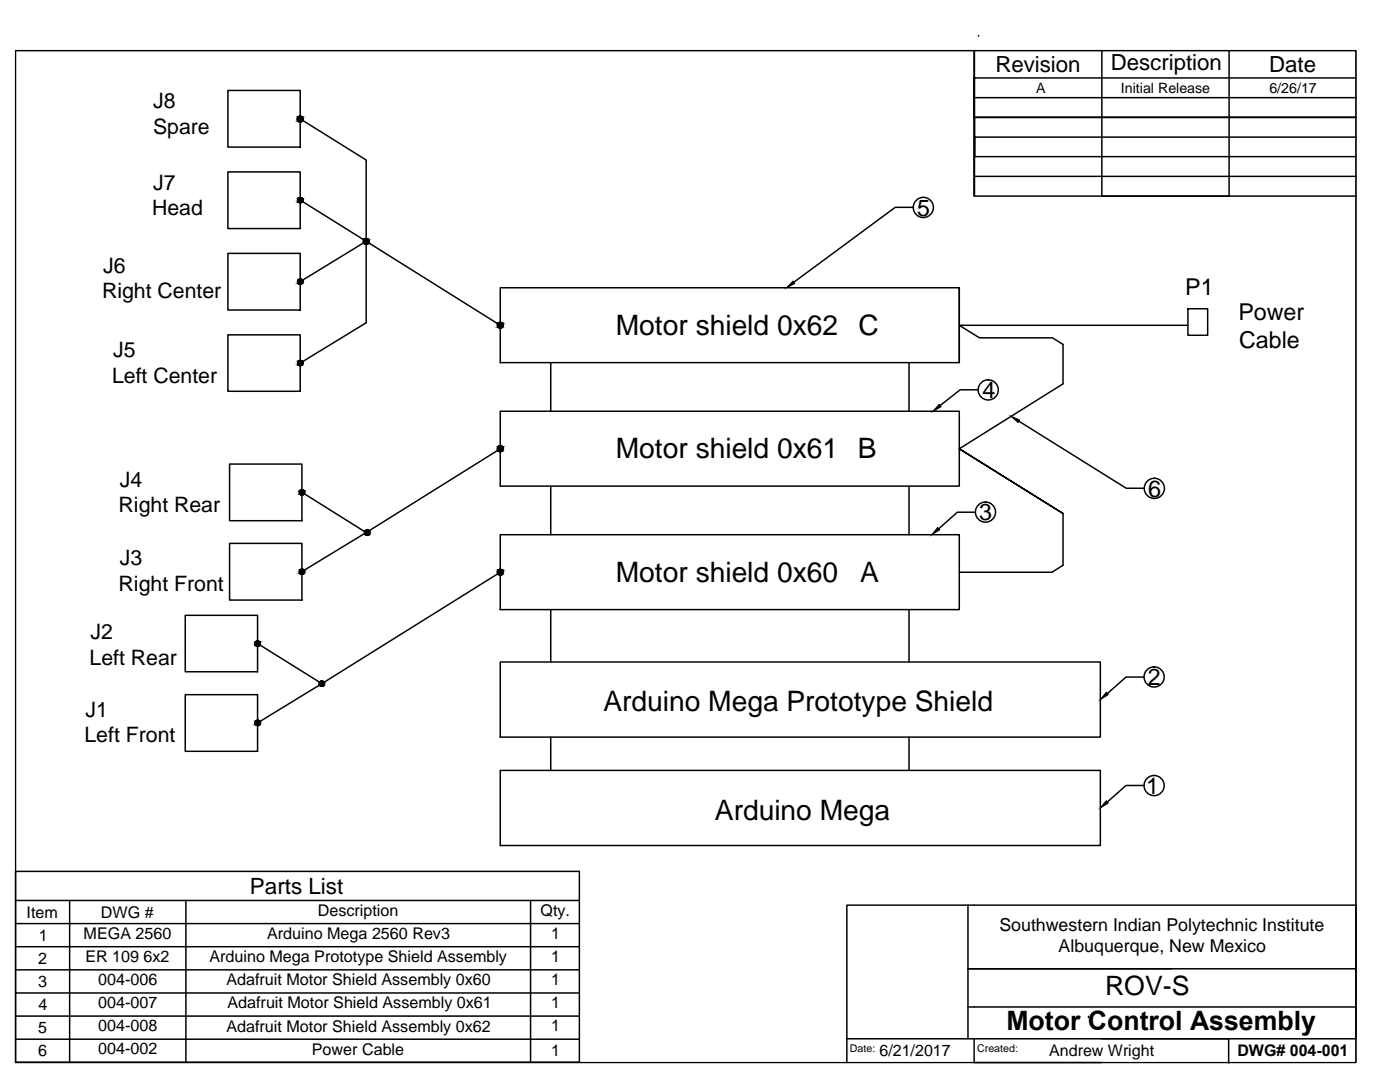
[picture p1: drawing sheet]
<svg xmlns="http://www.w3.org/2000/svg" width="279mm" height="216mm" viewBox="0 0 279 216" stroke-linecap="round" stroke-linejoin="round" font-family="sans-serif">
<!-- layer: Border A -->
<g fill="none" stroke="#000" stroke-width=".3">
<path d="M45.5 18h14.4v11.4h-14.4zM194.5 19.5h76.1M195.3 7.1v.1M219.9 10.1v29h25.4v-29M270.6 15.6h-76.1v7.8v-13.3v29v-15.7M45.5 34.3h14.4v11.3h-14.4zM59.9 23.7l13.2 8.2v32.5l-13.2 8M59.9 39.9l13.2 8.2-13.2 8.1M194.5 35.2h76.1M194.5 23.4v7.9v-3.9h76.1M219.8 23.4h50.8h-76.1h25.4M270.6 31.3h-76.1v7.8h76.1"/>
<path d="M45.5 50.6h14.4v11.3h-14.4zM73.1 48.1l26.7 16.8M99.8 57.4h91.6v15h-91.6zM182.3 41.4h-3.6l-20.3 14.9M191.4 57.4v15M45.5 66.8h14.4v11.3h-14.4zM109.9 72.4v9.7M181.4 72.4v9.7M195.3 77.8h-3.7l-4 3.1M237.1 61.6h3.9v5.3h-3.9zM237.1 64.9h-45.7l4.1 2.5h14.5l2.1 1.3v7.9l-20.7 12.9M45.8 92.6h14.5v11.3h-14.5z"/>
<path d="M60.3 98.2l13.1 8.3M99.8 82.1h91.6v14.9h-91.6zM99.8 89.5l-26.7 16.8M109.9 97v9.7M181.4 97v9.7M203.3 84l21.5 13.4h3.6M45.8 108.4h14.5v11.3h-14.5zM73.4 106.1l-13.1 8M99.8 106.7h91.6v14.9h-91.6zM99.8 114.2l-35.6 22.2M194.7 102.2h-3.6l-3.8 3.3M212.1 102.5l-20.7-13 20.7 13"/>
<path d="M212.1 102.5v10.3l-2.2 1.4h-18.5M37 138.6h14.4v11.3h-14.4zM37 122.8h14.4v11.2h-14.4zM51.4 128.4l13.2 8.2M64.6 136.2l-13.2 8M99.8 132.1h119.8v15h-119.8zM109.9 121.6v10.5M181.4 121.6v10.5M228.3 135.1h-3.6l-3.7 3.3M99.8 153.7h119.8v15h-119.8zM109.9 147.1v6.6M181.4 147.1v6.6"/>
<path d="M228.3 156.7h-3.6l-3.7 3.3M3.1 173.9h112.5v38h-112.5zM3.1 179.7h112.5M13.9 179.7v32.2M37.1 179.7v32.2M105.9 179.7v32.2M3.1 184.3h112.5M3.1 188.9h112.5M3.1 193.5h112.5M3.1 198.1h112.5M193.2 193.3h40.6M193.2 180.6v26.7"/>
<path d="M194.4 193.3h76.2v7.6h-77.4M270.6 193.3v-12.7h-101.6v31.4M3.1 202.7h112.5M3.1 207.4h112.5M194.4 207.3v4.7h25.4M217.2 203h.1M219.8 207.3h25.4v4.8M270.6 200.9v6.4h-101.6"/>
<circle cx="184.3" cy="41.4" r="2.01"/>
<circle cx="197.2" cy="77.8" r="2.01"/>
<circle cx="230.4" cy="97.4" r="2.01"/>
<circle cx="196.7" cy="102.2" r="2.01"/>
<circle cx="230.3" cy="135.1" r="2.01"/>
<circle cx="230.3" cy="156.8" r="2.01"/>
</g>
<g fill="#000" stroke="#000" stroke-width=".2">
<path d="M158.3 56.1l.3 .5-1.6 .8zM187.4 80.7l.4 .5-1.6 .9zM201.8 83.1l1.7 .7-.3 .5zM187.1 105.3l.4 .4-1.5 1zM220.8 138.1l.4 .5-1.6 1zM220.8 159.8l.4 .4-1.6 1z"/>
<path d="M59.8 23.1l.3 .1zM59.7 23.2h.4z"/>
<path d="M59.9 39.4h.2zM59.8 39.4h.3z"/>
<path d="M59.7 23.2h.5zM59.6 23.2h.6z"/>
<path d="M59.7 24.4h.4zM59.7 24.4h.3z"/>
<path d="M59.8 39.4l.4 .1zM59.7 39.5h.5z"/>
<path d="M59.6 23.2l.7 .1zM59.5 23.3h.8z"/>
<path d="M59.6 24.3h.6zM59.6 24.3l.5 .1z"/>
<path d="M59.7 39.5h.6zM59.6 39.5h.7z"/>
<path d="M59.6 39.5l.7 .1zM59.6 39.5l.7 .1z"/>
<path d="M59.5 23.3h.9zM59.5 23.3h.9h-.9z"/>
<path d="M59.5 24.2h.8zM59.5 24.2l.7 .1z"/>
<path d="M59.5 39.6h.9zM59.5 39.6h.9z"/>
<path d="M59.5 23.3l.9 .1zM59.5 23.3l.9 .1h-1z"/>
<path d="M59.5 24.1h.9zM59.5 24.1l.8 .1z"/>
<path d="M59.4 23.4l1.1 .1zM59.4 23.4l1.1 .1z"/>
<path d="M59.4 24.1h1zM59.4 24.1h1z"/>
<path d="M59.5 39.6l1 .2-.1-.2zM59.5 39.6l1 .2h-1.1z"/>
<path d="M59.3 23.5l1.2 .1v-.1zM59.3 23.5l1.2 .1h-1.2z"/>
<path d="M59.3 24h1.2zM59.3 24l1.1 .1z"/>
<path d="M59.4 39.8h1.1zM59.4 39.8h1.1z"/>
<path d="M59.3 23.6l1.2 .2v-.2zM59.3 23.6l1.2 .2h-1.2z"/>
<path d="M59.3 23.8h1.2zM59.3 23.8h1.2z"/>
<path d="M59.3 23.8l1.2 .2v-.2zM59.3 23.8l1.2 .2h-1.2z"/>
<path d="M59.4 39.8l1.1 .1zM59.4 39.8l1.1 .1z"/>
<path d="M59.4 39.9l1.1 .2v-.2zM59.4 39.9l1.1 .2h-1.1z"/>
<path d="M59.9 55.6h.2zM59.8 55.6h.3z"/>
<path d="M59.8 40.5h.3zM59.8 40.5h.2z"/>
<path d="M59.8 55.6l.4 .1zM59.7 55.7h.5z"/>
<path d="M59.8 56.7h.3zM59.8 56.7h.2z"/>
<path d="M59.7 40.4h.5zM59.7 40.4l.4 .1z"/>
<path d="M59.7 55.7l.6 .1zM59.6 55.8h.7z"/>
<path d="M59.7 56.7h.5zM59.7 56.7h.4z"/>
<path d="M59.6 40.4h.7zM59.6 40.4h.6z"/>
<path d="M59.6 55.8h.7zM59.6 55.8h.7z"/>
<path d="M59.6 56.7h.7zM59.6 56.7h.6z"/>
<path d="M59.5 40.3h.8zM59.5 40.3l.8 .1z"/>
<path d="M59.5 55.8l.9 .1zM59.5 55.8l.9 .1h-.9z"/>
<path d="M59.5 56.6h.8zM59.5 56.6l.8 .1z"/>
<path d="M59.5 40.2h.9zM59.5 40.2l.8 .1z"/>
<path d="M59.5 55.9l1 .1zM59.5 55.9l1 .1z"/>
<path d="M59.5 56.5h.9zM59.5 56.5l.8 .1z"/>
<path d="M59.4 40.1h1.1zM59.4 40.1l1 .1z"/>
<path d="M59.4 56l1.1 .1v-.1zM59.4 56l1.1 .1h-1.1z"/>
<path d="M59.4 56.4h1.1zM59.4 56.4l1 .1z"/>
<path d="M59.4 40.1h1.1zM59.4 40.1h1.1z"/>
<path d="M59.4 56.1l1.1 .1zM59.4 56.1l1.1 .1z"/>
<path d="M59.4 56.2l1.1 .1v-.1zM59.4 56.2l1.1 .1h-1.1z"/>
<path d="M59.4 56.3h1.1zM59.4 56.3l1.1 .1z"/>
<path d="M73 47.6h.3zM72.9 47.6h.4z"/>
<path d="M72.9 47.6h.5zM72.8 47.6h.6z"/>
<path d="M72.9 48.7h.4zM72.9 48.7l.2 .1z"/>
<path d="M72.8 47.6l.7 .1zM72.7 47.7h.8z"/>
<path d="M72.8 48.7h.6zM72.8 48.7h.5z"/>
<path d="M72.7 47.7l.8 .1zM72.7 47.7l.8 .1h-.9z"/>
<path d="M72.7 48.7h.8zM72.7 48.7h.7z"/>
<path d="M72.6 47.8l1 .1zM72.6 47.8l1 .1z"/>
<path d="M72.6 48.6h.9zM72.6 48.6l.9 .1z"/>
<path d="M72.6 47.9h1.1zM72.6 47.9h1.1z"/>
<path d="M72.6 48.5h1zM72.6 48.5l.9 .1z"/>
<path d="M72.5 47.9l1.2 .2v-.2zM72.5 47.9l1.2 .2h-1.2z"/>
<path d="M72.5 48.1h1.2zM72.5 48.1h1.2z"/>
<path d="M72.5 48.3l1.2 .1v-.1zM72.5 48.3l1.2 .1h-1.2z"/>
<path d="M72.5 48.4h1.2zM72.5 48.4l1.1 .1z"/>
<path d="M72.5 48.1l1.2 .2v-.2zM72.5 48.1l1.2 .2h-1.2z"/>
<path d="M59.9 71.9h.2zM59.8 71.9h.3z"/>
<path d="M59.8 71.9h.4zM59.7 71.9h.5z"/>
<path d="M59.8 73h.3zM59.8 73h.2z"/>
<path d="M59.7 71.9l.6 .1zM59.6 72h.7z"/>
<path d="M59.7 73h.5zM59.7 73h.4z"/>
<path d="M59.6 72l.7 .1zM59.6 72l.7 .1z"/>
<path d="M59.6 72.9h.7zM59.6 72.9l.6 .1z"/>
<path d="M59.5 72.1l.9 .1zM59.5 72.2h.9z"/>
<path d="M59.5 72.8h.8zM59.5 72.8l.8 .1z"/>
<path d="M59.5 72.2h1zM59.5 72.2h1z"/>
<path d="M59.5 72.7h.9zM59.5 72.7l.8 .1z"/>
<path d="M59.4 72.2l1.1 .2v-.2zM59.4 72.2l1.1 .2h-1.1z"/>
<path d="M59.4 72.7h1.1zM59.4 72.7h1z"/>
<path d="M59.4 72.4h1.1zM59.4 72.4h1.1z"/>
<path d="M59.4 72.4l1.1 .1zM59.4 72.4l1.1 .1z"/>
<path d="M59.4 72.5l1.1 .2v-.2zM59.4 72.5l1.1 .2h-1.1z"/>
<path d="M99.8 64.3h.2zM99.7 64.3h.3z"/>
<path d="M99.7 64.3l.4 .1zM99.6 64.4h.5z"/>
<path d="M99.7 65.5h.3zM99.7 65.5h.2z"/>
<path d="M99.6 64.4h.6zM99.5 64.4h.7z"/>
<path d="M99.6 65.4h.5zM99.6 65.4l.4 .1z"/>
<path d="M99.5 64.4l.8 .1zM99.5 64.4l.8 .1h-.9z"/>
<path d="M99.5 65.4h.7zM99.5 65.4h.6z"/>
<path d="M99.4 64.5l.9 .1zM99.4 64.5l.9 .1z"/>
<path d="M99.4 65.3h.9zM99.4 65.3l.8 .1z"/>
<path d="M99.3 64.6l1.1 .1zM99.3 64.6l1.1 .1z"/>
<path d="M99.3 65.2h1zM99.3 65.2l1 .1z"/>
<path d="M99.3 64.7l1.1 .1v-.1zM99.3 64.7l1.1 .1h-1.2z"/>
<path d="M99.2 64.8l1.3 .1-.1-.1zM99.2 64.8l1.3 .1h-1.3z"/>
<path d="M99.2 65l1.2 .1v-.1zM99.2 65l1.2 .1h-1.1z"/>
<path d="M99.3 65.1h1.1zM99.3 65.1l1 .1z"/>
<path d="M99.2 64.9h1.3zM99.2 64.9l1.2 .1z"/>
<path d="M60.2 97.7h.2zM60.1 97.7h.3z"/>
<path d="M60.1 97.7l.4 .1zM60 97.8h.5z"/>
<path d="M60.1 98.8h.3zM60.1 98.8h.2z"/>
<path d="M60 97.8h.6zM59.9 97.8h.7z"/>
<path d="M60 98.7h.5zM60 98.7l.4 .1z"/>
<path d="M59.9 97.8l.8 .1zM59.9 97.8l.8 .1z"/>
<path d="M59.9 98.7h.7zM59.9 98.7h.6z"/>
<path d="M59.9 97.9h.9zM59.8 97.9h1z"/>
<path d="M59.9 98.6h.8zM59.9 98.6l.7 .1z"/>
<path d="M59.8 97.9l1 .2v-.2zM59.8 97.9l1 .2h-1.1z"/>
<path d="M59.8 98.5h1zM59.8 98.5l.9 .1z"/>
<path d="M59.7 98.1h1.1zM59.7 98.1h1.1z"/>
<path d="M59.7 98.1l1.1 .1zM59.7 98.1l1.1 .1z"/>
<path d="M59.7 98.4h1.1zM59.7 98.4h1.1z"/>
<path d="M59.7 98.4h1.1zM59.7 98.4l1.1 .1z"/>
<path d="M59.7 98.2l1.1 .2v-.2zM59.7 98.2l1.1 .2h-1.1z"/>
<path d="M99.8 88.9l.2 .1zM99.7 89h.3z"/>
<path d="M99.7 89h.4zM99.6 89h.5z"/>
<path d="M99.7 90.1h.3zM99.7 90.1h.2z"/>
<path d="M99.6 89h.6zM99.5 89h.7z"/>
<path d="M99.6 90.1h.5zM99.6 90.1h.4z"/>
<path d="M99.5 89l.8 .1zM99.5 89l.8 .1h-.9z"/>
<path d="M99.5 90h.7zM99.5 90l.6 .1z"/>
<path d="M99.4 89.1l.9 .1zM99.4 89.1l.9 .1z"/>
<path d="M99.4 89.9h.9zM99.4 89.9l.8 .1z"/>
<path d="M99.3 89.2l1.1 .1zM99.3 89.2l1.1 .1z"/>
<path d="M99.3 89.8h1zM99.3 89.8l1 .1z"/>
<path d="M99.3 89.3l1.1 .1v-.1zM99.3 89.3l1.1 .1h-1.2z"/>
<path d="M99.2 89.4l1.3 .1-.1-.1zM99.2 89.4l1.3 .1h-1.3z"/>
<path d="M99.2 89.6l1.2 .2v-.2zM99.2 89.6l1.2 .2h-1.1z"/>
<path d="M99.3 89.8h1.1zM99.3 89.8h1z"/>
<path d="M99.2 89.5h1.3zM99.2 89.5l1.2 .1z"/>
<path d="M60.2 113.5l.2 .1zM60.1 113.6h.3z"/>
<path d="M60.1 113.6h.4zM60 113.6h.5z"/>
<path d="M60.1 114.6h.3zM60.1 114.6l.2 .1z"/>
<path d="M60 113.6h.6zM59.9 113.6h.7z"/>
<path d="M60 114.6h.5zM60 114.6h.4z"/>
<path d="M59.9 113.6l.8 .1zM59.9 113.6l.8 .1z"/>
<path d="M59.9 114.5h.7zM59.9 114.5l.6 .1z"/>
<path d="M59.9 113.7l.9 .1zM59.9 113.7l.9 .1h-1z"/>
<path d="M59.9 114.4h.8zM59.9 114.4l.7 .1z"/>
<path d="M59.8 113.8l1 .1zM59.8 113.8l1 .1z"/>
<path d="M59.8 114.4h1zM59.8 114.4h.9z"/>
<path d="M59.7 113.9l1.1 .1zM59.7 113.9l1.1 .1z"/>
<path d="M59.7 114l1.1 .1zM59.7 114l1.1 .1z"/>
<path d="M59.7 114.2l1.1 .1zM59.7 114.2l1.1 .1z"/>
<path d="M59.7 114.3h1.1zM59.7 114.3l1.1 .1z"/>
<path d="M59.7 114.1l1.1 .1v-.1zM59.7 114.1l1.1 .1h-1.1z"/>
<path d="M73.3 105.7l.2 .1zM73.1 105.8h.4z"/>
<path d="M73.1 105.8h.4zM73 105.8h.5z"/>
<path d="M73.1 106.8h.4zM73.1 106.8l.2 .1z"/>
<path d="M73 105.8h.6zM73 105.8h.6z"/>
<path d="M73 106.8h.5zM73 106.8h.5z"/>
<path d="M73 105.8l.7 .1zM72.9 105.9h.8z"/>
<path d="M73 106.7h.6zM73 106.7l.5 .1z"/>
<path d="M72.9 105.9l.9 .1zM72.9 105.9l.9 .1z"/>
<path d="M72.9 106.7h.8zM72.9 106.7h.7z"/>
<path d="M72.8 106l1 .1v-.1zM72.8 106l1 .1h-1z"/>
<path d="M72.8 106.6h1zM72.8 106.6l.9 .1z"/>
<path d="M72.8 106.1l1 .1zM72.8 106.1l1 .1z"/>
<path d="M72.8 106.5h1zM72.8 106.5l1 .1z"/>
<path d="M72.7 106.2l1.1 .1zM72.7 106.2l1.1 .1z"/>
<path d="M72.7 106.3l1.1 .1v-.1zM72.7 106.3l1.1 .1h-1.1z"/>
<path d="M72.7 106.4h1.1zM72.7 106.4l1.1 .1z"/>
<path d="M99.8 113.6h.2zM99.7 113.6h.3z"/>
<path d="M99.7 113.6h.4zM99.6 113.6h.5z"/>
<path d="M99.7 114.8h.3zM99.7 114.8h.2z"/>
<path d="M99.6 113.6l.6 .1zM99.5 113.7h.7z"/>
<path d="M99.6 114.7h.5zM99.6 114.7l.4 .1z"/>
<path d="M99.5 113.7l.8 .1zM99.5 113.7l.8 .1h-.9z"/>
<path d="M99.5 114.7h.7zM99.5 114.7h.6z"/>
<path d="M99.4 113.8h.9zM99.4 113.8h.9z"/>
<path d="M99.4 114.6h.9zM99.4 114.6l.8 .1z"/>
<path d="M99.3 113.8l1.1 .1zM99.3 113.8l1.1 .1z"/>
<path d="M99.3 114.5h1zM99.3 114.5l1 .1z"/>
<path d="M99.3 113.9l1.1 .2v-.2zM99.3 113.9l1.1 .2h-1.2z"/>
<path d="M99.2 114.1l1.3 .1-.1-.1zM99.2 114.1l1.3 .1h-1.3z"/>
<path d="M99.2 114.3l1.2 .1v-.1zM99.2 114.3l1.2 .1h-1.1z"/>
<path d="M99.3 114.4h1.1zM99.3 114.4l1 .1z"/>
<path d="M99.2 114.2h1.3zM99.2 114.2l1.2 .1z"/>
<path d="M51.4 127.9h.1zM51.2 127.9h.3z"/>
<path d="M51.2 127.9h.5zM51.2 127.9h.5z"/>
<path d="M51.2 129h.3zM51.2 129h.2z"/>
<path d="M51.2 127.9l.5 .1zM51.2 127.9l.5 .1h-.6z"/>
<path d="M51.2 128.9h.5zM51.2 128.9l.3 .1z"/>
<path d="M51.1 128h.7zM51 128h.8z"/>
<path d="M51.1 128.9h.6zM51.1 128.9h.6z"/>
<path d="M51 128l.9 .1zM50.9 128.1h1z"/>
<path d="M51 128.8h.8zM51 128.8l.7 .1z"/>
<path d="M50.9 128.1l1 .1zM50.9 128.1l1 .1z"/>
<path d="M50.9 128.7h1zM50.9 128.7l.9 .1z"/>
<path d="M50.9 128.2l1.1 .1-.1-.1zM50.9 128.2l1.1 .1h-1.1z"/>
<path d="M50.9 128.6h1zM50.9 128.6l1 .1z"/>
<path d="M50.9 128.3l1.1 .1zM50.9 128.3l1.1 .1z"/>
<path d="M50.8 128.4l1.2 .1v-.1zM50.8 128.4l1.2 .1h-1.1z"/>
<path d="M50.9 128.5h1.1zM50.9 128.5l1 .1z"/>
<path d="M64.2 135.9h.2zM64.1 135.9h.3z"/>
<path d="M64.1 135.9h.4zM64 135.9h.5z"/>
<path d="M64.1 137h.3zM64.1 137h.2z"/>
<path d="M64 135.9l.6 .1zM63.9 136h.7z"/>
<path d="M64 136.9h.5zM64 136.9l.4 .1z"/>
<path d="M63.9 136h.8zM63.8 136h.9z"/>
<path d="M63.9 136.9h.7zM63.9 136.9h.6z"/>
<path d="M63.8 136l.9 .1zM63.8 136l.9 .1z"/>
<path d="M63.8 136.8h.9zM63.8 136.8l.8 .1z"/>
<path d="M63.8 136.1l.9 .1zM63.8 136.1l.9 .1z"/>
<path d="M63.8 136.7h.9zM63.8 136.7l.9 .1z"/>
<path d="M63.7 136.2l1.1 .1-.1-.1zM63.7 136.2l1.1 .1h-1.1z"/>
<path d="M63.7 136.6h1zM63.7 136.6l1 .1z"/>
<path d="M63.7 136.3l1.1 .1zM63.7 136.3l1.1 .1z"/>
<path d="M63.7 136.4l1.1 .1v-.1zM63.7 136.4l1.1 .1h-1.1z"/>
<path d="M63.7 136.5h1.1zM63.7 136.5l1 .1z"/>
<path d="M51.4 143.7h.2zM51.3 143.7h.3z"/>
<path d="M51.3 143.7h.4zM51.2 143.7h.5z"/>
<path d="M51.3 144.8h.3zM51.3 144.8h.2z"/>
<path d="M51.2 143.7l.5 .1zM51.2 143.7l.5 .1h-.6z"/>
<path d="M51.2 144.8h.5zM51.2 144.8h.4z"/>
<path d="M51.1 143.8l.7 .1zM51.1 143.8l.7 .1z"/>
<path d="M51.1 144.7h.6zM51.1 144.7l.6 .1z"/>
<path d="M51 143.9h.9zM51 143.9h.9h-1z"/>
<path d="M51 144.6h.8zM51 144.6l.7 .1z"/>
<path d="M50.9 143.9l1.1 .1zM50.9 143.9l1.1 .1z"/>
<path d="M50.9 144.5h1zM50.9 144.5l.9 .1z"/>
<path d="M50.9 144l1.1 .2v-.2zM50.9 144l1.1 .2h-1.1z"/>
<path d="M50.9 144.2h1.1zM50.9 144.2h1.1z"/>
<path d="M50.9 144.4l1.1 .1zM50.9 144.4l1.1 .1z"/>
<path d="M50.9 144.5h1.1zM50.9 144.5h1z"/>
<path d="M50.9 144.2l1.1 .2v-.2zM50.9 144.2l1.1 .2h-1.1z"/>
</g>
<!-- layer: 0 -->
<path d="M3.1 10.1h267.5v201.9h-267.5z" fill="none" stroke="#000" stroke-width=".2"/>
<path d="M3.1 10.1h267.5v201.9h-267.5z" fill="none" stroke="#000" stroke-width=".25"/>
<g font-size="5.6">
<text x="122.9" y="66.9">Motor shield 0x62</text>
<text x="171.3" y="66.9">C</text>
<text x="122.9" y="91.5">Motor shield 0x61</text>
<text x="171.2" y="91.5">B</text>
<text x="122.9" y="116.1">Motor shield 0x60</text>
<text x="171.6" y="116.1">A</text>
<text x="120.4" y="141.8">Arduino Mega Prototype Shield</text>
<text x="142.7" y="163.7">Arduino Mega</text>
</g>
<g font-size="5.3">
<text x="220.5" y="198.6">ROV-S</text>
<text x="200.8" y="205.5">Motor Control Assembly</text>
</g>
<text font-size="4.7" x="229.1" y="99.1">6</text>
<g font-size="4.6">
<text x="183" y="43">5</text>
<text x="236.5" y="58.9">P1</text>
<text x="247.2" y="63.8">Power</text>
<text x="247.3" y="69.4">Cable</text>
<text x="196.1" y="79.4">4</text>
<text x="195.4" y="103.9">3</text>
<text x="229.1" y="136.8">2</text>
<text x="228.7" y="158.4">1</text>
</g>
<text font-size="4.5" x="49.9" y="178.4">Parts List</text>
<g font-size="4.4">
<text x="198.6" y="14.4">Revision</text>
<text x="221.7" y="14">Description</text>
<text x="253.3" y="14.4">Date</text>
</g>
<g font-size="4.2">
<text x="30.6" y="21.6">J8</text>
<text x="30.5" y="26.7">Spare</text>
<text x="30.6" y="37.9">J7</text>
<text x="30.4" y="43">Head</text>
<text x="20.4" y="59.5">Right Center</text>
<text x="20.6" y="54.5">J6</text>
<text x="22.6" y="71.3">J5</text>
<text x="22.4" y="76.4">Left Center</text>
<text x="23.9" y="97.2">J4</text>
<text x="23.7" y="102.2">Right Rear</text>
<text x="23.9" y="112.8">J3</text>
<text x="23.7" y="117.9">Right Front</text>
<text x="18.1" y="127.5">J2</text>
<text x="17.9" y="132.6">Left Rear</text>
<text x="17.1" y="143">J1</text>
<text x="16.9" y="148.1">Left Front</text>
</g>
<g font-size="3.5">
<text x="199.4" y="185.8">Southwestern Indian Polytechnic Institute</text>
<text x="211.3" y="190">Albuquerque, New Mexico</text>
</g>
<g font-size="3.2">
<text x="5.3" y="183.1">Item</text>
<text x="20.1" y="183.1">DWG #</text>
<text x="63.4" y="182.8">Description</text>
<text x="107.9" y="182.9">Qty.</text>
<text x="7.7" y="187.8">1</text>
<text x="16.7" y="187.4">MEGA 2560</text>
<text x="17" y="192">ER 109 6x2</text>
<text x="53.3" y="187.4">Arduino Mega 2560 Rev3</text>
<text x="110" y="187.4">1</text>
<text x="110" y="192">1</text>
<text x="7.6" y="196.9">3</text>
<text x="7.6" y="192.4">2</text>
<text x="19.6" y="196.6">004-006</text>
<text x="41.8" y="192">Arduino Mega Prototype Shield Assembly</text>
<text x="45.2" y="196.6">Adafruit Motor Shield Assembly 0x60</text>
<text x="110" y="196.6">1</text>
<text x="7.7" y="201.6">4</text>
<text x="19.6" y="201.2">004-007</text>
<text x="45.4" y="201.2">Adafruit Motor Shield Assembly 0x61</text>
<text x="110" y="201.2">1</text>
<text x="7.6" y="206.2">5</text>
<text x="19.6" y="205.8">004-008</text>
<text x="45.2" y="205.8">Adafruit Motor Shield Assembly 0x62</text>
<text x="110" y="205.8">1</text>
<text x="7.6" y="210.8">6</text>
<text x="19.6" y="210.4">004-002</text>
<text x="62.2" y="210.5">Power Cable</text>
<text x="110" y="210.8">1</text>
<text x="175.5" y="210.8">6/21/2017</text>
<text x="209.4" y="210.7">Andrew Wright</text>
<text x="246.9" y="210.8">DWG# 004-001</text>
</g>
<g font-size="2.8">
<text x="206.8" y="18.6">A</text>
<text x="223.7" y="18.5">Initial Release</text>
<text x="253.3" y="18.6">6/26/17</text>
</g>
<g font-size="2.1">
<text x="169.6" y="210">Date:</text>
<text x="195" y="210">Created:</text>
</g>
</svg>
